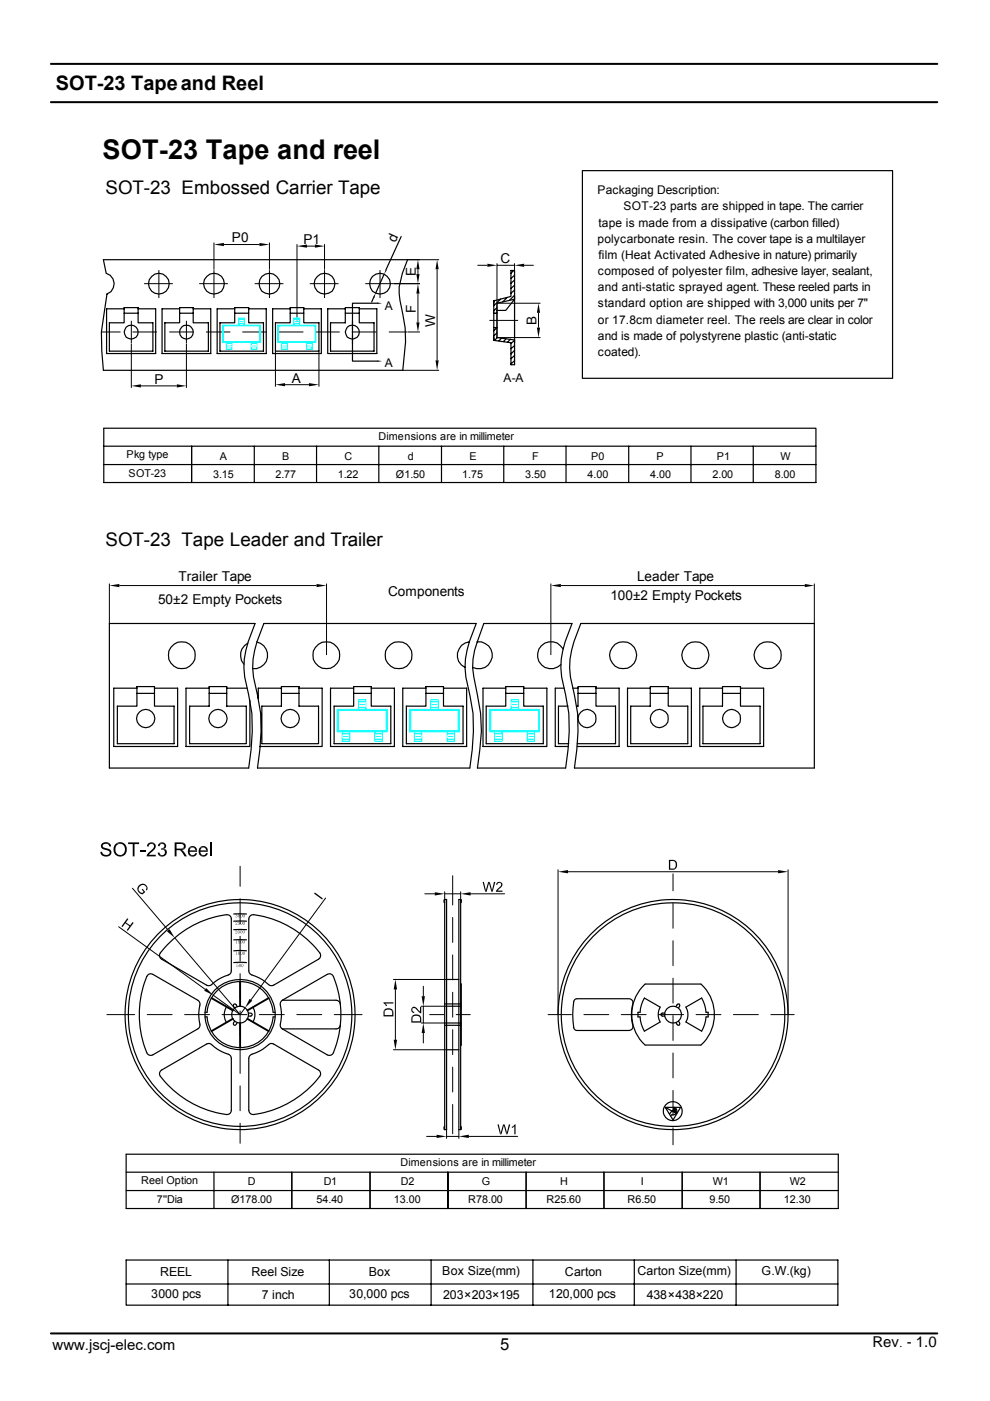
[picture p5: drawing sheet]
<svg xmlns="http://www.w3.org/2000/svg" width="210mm" height="297mm" viewBox="0 0 210 297" stroke-linecap="round" stroke-linejoin="round" font-family="sans-serif">
<path d="M10.8 13.5h188M10.8 21.7h188M10.8 282.7h188" fill="none" stroke="#000" stroke-width=".42"/>
<g fill="none" stroke="#000" stroke-width=".25">
<path d="M123.5 36.2h65.8v44h-65.8zM21.9 55.1h64.5l-1.1 2.8a13.3 13.3 0 0 0 .1 8.7l.5 2.9 .1 3-.6 6h-63.5l-.3-4-.1-4.1 1.2-8.1a2.31 2.31 0 0 0 1.5-2.2 2.31 2.31 0 0 0-1.7-2.2zM81.4 58.2l-1.7 4M85.1 50.2l-3.2 7M109 57.3l-.6 .6M109.1 58.4l-.7 .6M109.1 59.4l-.7 .7M26.3 65.2h3v3.2h3.1v6.1h-9.2v-6.1h3.1zM26.3 65.5h-3.7v9.5h10.4v-9.5h-3.7M26.3 66.4h3M38.1 65.2h2.9v3.2h3.2v6.1h-9.2v-6.1h3.1zM38.1 65.5h-3.7v9.5h10.3v-9.5h-3.7"/>
<path d="M38.1 66.4h2.9M49.8 65.2h2.9v3.2h3.2v6.1h-9.2v-6.1h3.1zM49.8 65.5h-3.7v9.5h10.4v-9.5h-3.8M49.8 66.4h2.9M61.6 65.5h-3.8v9.5h10.4v-9.5h-3.8M61.6 65.2h2.8v3.2h3.2v6.1h-9.2v-6.1h3.2zM61.6 66.4h2.8M73.2 65.5h-3.7v9.5h10.4v-9.5h-3.7M73.2 65.2h3v3.2h3.1v6.1h-9.2v-6.1h3.1zM73.2 66.4h3M79.2 63.1l-.4 .9M80 64.3h-5.2v12.3h5.2"/>
<path d="M104.7 71.6v.6l3.7 .5v4.6h.7v-20h-.7v5.6l-3.7 .9v8.3M104.7 66.4h.7M104.7 69.5h.7l-.7 .6M104.8 63.8l-.1 .5M105.4 65.8h1.9l1.8-2.4-3.7 .9v7.3l3.7 .5M105.4 65.2l-.7 .7M105.4 66.2l-.2 .2M105.4 70.6l-.7 .6M105.5 71.6l-.6 .6M106.2 63.4l-1.5 1.4M106.4 71.7l-.6 .5M107.4 71.8l-.6 .6"/>
<path d="M107.5 63.1l-.9 .9M108.3 71.9l-.6 .6M109.1 60.5l-.7 .7M109.1 61.5l-.7 .7M109.1 62.6l-1.1 1.1M109.1 72.2l-.7 .6M109.1 73.3l-.7 .6M109.1 74.3l-.7 .7M109.1 75.4l-.7 .7M109.1 76.5l-.7 .7M22 90.8h151.1v11.5h-151.1zM22 98.5h151.1"/>
<path d="M22 94.6h151.1M40.6 94.6v7.7M53.9 94.6v7.7M67.1 94.6v7.7M80.3 94.6v7.7M93.6 94.6v7.7M106.8 94.6v7.7M120.1 94.6v7.7M133.3 94.6v7.7M146.6 94.6v7.7M159.8 94.6v7.7M23.2 132.2h30.9a20.5 20.5 0 0 0-2.2 11.3l.8 3.8a39.8 39.8 0 0 1 0 15.5h-29.5z"/>
<path d="M52.6 136.3a2.89 2.89 0 0 0-.9 4.5M54.4 136.1a2.87 2.87 0 0 1 2.3 3.2 2.87 2.87 0 0 1-3.1 2.5M56 132.2h45a20.5 20.5 0 0 0-2.2 11.3l.9 3.8a39.8 39.8 0 0 1 0 15.5h-45.1a41.3 41.3 0 0 0-.8-19.3 15.6 15.6 0 0 1 .7-7.5zM99.5 136.1a2.86 2.86 0 0 0-2.5 2.4 2.86 2.86 0 0 0 1.6 3M101.2 136.1a2.88 2.88 0 0 1 3.2 3.3 2.88 2.88 0 0 1-4.2 2.1M102.6 132.2h18.7a20.5 20.5 0 0 0-2.2 11.3l.9 3.8a39.8 39.8 0 0 1 0 15.5h-18.7l.8-7.7-.2-3.9-1.4-7.7a13.3 13.3 0 0 1 .8-7.5zM119.5 137.6a2.88 2.88 0 0 0-4.2-1.1 2.88 2.88 0 0 0-.6 4.2 2.88 2.88 0 0 0 4.3 .2M123.2 132.2h49.5v30.6h-50.9a41.3 41.3 0 0 0-.8-19.3 15.6 15.6 0 0 1 .8-7.5zM29 145.6h3.8v4.1h4.1v8h-12v-8h4.1zM29 147h3.8M29 145.9h-4.9v12.4h13.6v-12.4h-4.9M40.2 149.7h4.2v-4.1h3.7v4.1h4.1v8h-12z"/>
<path d="M44.4 145.9h-4.9v12.4h13.5v-9.9M44.4 147h3.7M48.1 145.9h4.3M55.5 149.7h4.2v-4.1h3.7v4.1h4.2v8h-12.1zM59.7 147h3.7M59.7 145.9h-4.9v2.2M63.4 145.9h4.9v12.4h-13.2M70.9 149.7h4.1v-4.1h3.7v4.1h4.2v8h-12zM75 145.9h-4.9v12.4h13.6v-12.4h-5M75 147h3.7M90.3 145.6h3.8v4.1h4.1v8h-12v-8h4.1zM90.3 147h3.8"/>
<path d="M90.3 145.9h-4.9v12.4h13.6v-12.4h-4.9M107.3 145.9h-4.9v12.4h13.6v-12.4h-4.9M107.3 145.6h3.8v4.1h4.1v8h-12.1v-8h4.2zM107.3 147h3.8M119.6 145.9h-1.8v12.4h2.8M120.5 149.7h-2.1v8h2.2M121.5 145.9h1.1M122.3 149.7h.3v-4.1h3.8v4.1h4.2v8h-8.2M122.6 147h3.8M126.4 145.9h4.9v12.4h-8.9M133.8 149.7h4.1v-4.1h3.8v4.1h4.2v8h-12.1zM137.9 145.9h-4.8v12.4h13.5v-12.4h-4.9"/>
<path d="M137.9 147h3.8M149.1 149.7h4.1v-4.1h3.9v4.1h4.1v8h-12.1zM153.2 145.9h-4.8v12.4h13.6v-12.4h-4.9M153.2 147h3.9M49.6 195.3h2.7M49.6 199.3h2.7M49.6 197.1h2.7M49.6 193.8h2.7M53 194.3l.5-.3a20.7 20.7 0 0 1 14.5 8.3 .95 .95 0 0 1-.4 1.1l-9.6 5.5a.94 .94 0 0 1-1-.2 10 10 0 0 0-3.8-2.1l-.4-.8v-11zM94.3 190.7h.4v48.8h-.4M94.3 190.7v48.8M94.3 190.7l-.1 .2 .1 .5"/>
<path d="M97.3 190.7h.4v48.8h-.4zM97.7 190.9v-.2l.1 .6-.1 .1M31.3 206.8a.86 .86 0 0 1 1.1-.2l9.6 5.5a.98 .98 0 0 1 .4 1l-.2 1.6v1.6a1.52 1.52 0 0 1 0 1.7l-9.8 5.6a.91 .91 0 0 1-1.3-.4 21 21 0 0 1 .2-16.4zM35.7 200.1a20.7 20.7 0 0 1 12.6-6.1 .88 .88 0 0 1 .8 .8v11a.91 .91 0 0 1-.7 .9l-.8 .3a9.3 9.3 0 0 0-2.9 1.9h-.9l-9.5-5.5a.92 .92 0 0 1-.3-1.4zM43.5 215.6h.4a7 7 0 0 0 7 6.5 7 7 0 0 0 7-6.5h.5M43.5 214.6h.4a7 7 0 0 1 7-6.5 7 7 0 0 1 7 6.5h.5M48 213.6l-.4 1.3v.9l.4 .9M49.6 201.6h2.7M49.6 204.1h2.7M49.8 216.5l-.3 .6a.31 .31 0 0 0 .2 .3 .31 .31 0 0 0 .4-.2l.2-.4M50.3 213.4l-.2-.4a.31 .31 0 0 0-.4-.1 .31 .31 0 0 0-.2 .4l.3 .5M52.7 214.8h.5a.32 .32 0 0 1 .3 .3 .32 .32 0 0 1-.3 .3h-.5"/>
<path d="M53.7 213.5l.4 1.4-.1 .9-.3 .9M59.9 212.1h11.4l.7 .3 .2 .5M59.9 212.1l9.5-5.5a.89 .89 0 0 1 1.3 .4 21.1 21.1 0 0 1-.2 16.5 .95 .95 0 0 1-1.1 .1l-9.5-5.5M59.9 212.1a.93 .93 0 0 0-.4 1l.2 1.6-.1 1.6a1.52 1.52 0 0 0 .1 1.7l.2 .1M72.2 217.3l-.2 .5-.7 .3h-11.4M94.3 213.3h3.5M94.3 216.9h3.5M94.3 212.9h3.5M94.3 217.4h3.5M94.7 207.7h2.6M97.7 208.6h.1v13h-.1M122 211.9l11.4-.1 .5 .1 .4 .7a9.3 9.3 0 0 0 0 5.1l-.4 .6-.5 .2h-11l-.5-.3a12.9 12.9 0 0 1 0-6.2z"/>
<path d="M136.7 211.6l3.3 1.9-.4 1.4 .1 .9 .3 .9-3.3 1.9a6.8 6.8 0 0 1-.9-3h-.5v-1h.5a6.8 6.8 0 0 1 .9-3zM136.8 208.6a8.8 8.8 0 0 0 0 13M136.9 208.6h11.8M141 214.8h-.5a.32 .32 0 0 0-.3 .3 .32 .32 0 0 0 .3 .3h.5M143.4 213.4l.3-.5a.31 .31 0 0 1 .4 0 .31 .31 0 0 1 0 .4l-.2 .5M143.9 216.5l.3 .6a.3 .3 0 0 1-.2 .3 .3 .3 0 0 1-.4-.2l-.2-.4M145.5 213.5l3.3-1.9a7.2 7.2 0 0 1 1 3h.4v1h-.4a7.2 7.2 0 0 1-1 3l-3.3-1.9 .3-.9 .1-.9zM148.7 208.6a8.8 8.8 0 0 1 0 13M34.1 227.1l9.7-5.7a.87 .87 0 0 1 1.1 .1 10 10 0 0 0 3.8 2.1l.4 .8v11a.9 .9 0 0 1-1.1 .9 21.2 21.2 0 0 1-14.1-8.4l-.1-.3zM53 223.9l1.2-.7a9.3 9.3 0 0 0 3-1.9l.8 .1 9.6 5.5a.92 .92 0 0 1 .2 1.3 21 21 0 0 1-14.3 8.1 .93 .93 0 0 1-.7-.9v-11zM94.3 238.8l-.1 .2 .1 .5M94.7 222.6h2.6"/>
<path d="M97.7 238.8l.1 .2-.1 .5M136.9 221.6h11.8M141.1 234.8h3.2l-1.6 2.6zM141.1 234.8l2.5 1.3M142.9 234.8v.5M143 235.3l.1 .5M143 234.8a.91 .91 0 0 1-.6 .8l-.5 .5M143.1 235.1l.2 .7M143.1 235.1l.3 .6-.2 .1-.3-.2zM143.1 234.8a.93 .93 0 0 1 .5 1l-.1 .1a1.13 1.13 0 0 1-1.2 .6l-.1 .1M143.2 235.1h.2M26.8 244.7h151v11.5h-151z"/>
<path d="M26.8 252.4h151M26.8 248.5h151M45.4 248.5v7.7M61.9 248.5v7.7M78.5 248.5v7.7M95 248.5v7.7M111.6 248.5v7.7M128.1 248.5v7.7M144.7 248.5v7.7M161.2 248.5v7.7M26.8 267.2h150.9v9.5h-150.9zM26.8 272.2h150.9"/>
<path d="M48.3 267.2v9.5M69.8 267.2v9.5M91.4 267.2v9.5M113 267.2v9.5M134.5 267.2v9.5M156.1 267.2v9.5"/>
<circle cx="27.8" cy="70.4" r="1.49"/>
<circle cx="33.7" cy="60.1" r="2.21"/>
<circle cx="39.5" cy="70.4" r="1.47"/>
<circle cx="45.4" cy="60.1" r="2.21"/>
<circle cx="57.1" cy="60.2" r="2.23"/>
<circle cx="68.8" cy="60.1" r="2.21"/>
<circle cx="74.7" cy="70.4" r="1.49"/>
<circle cx="80.6" cy="60.2" r="2.23"/>
<circle cx="38.5" cy="138.9" r="2.86"/>
<circle cx="69.2" cy="138.9" r="2.86"/>
<circle cx="84.5" cy="138.9" r="2.86"/>
<circle cx="132.2" cy="138.9" r="2.88"/>
<circle cx="147.5" cy="138.9" r="2.88"/>
<circle cx="162.8" cy="138.9" r="2.88"/>
<circle cx="30.9" cy="152.3" r="1.93"/>
<circle cx="46.2" cy="152.3" r="1.93"/>
<circle cx="61.6" cy="152.3" r="1.93"/>
<circle cx="124.5" cy="152.3" r="1.9"/>
<circle cx="139.8" cy="152.3" r="1.9"/>
<circle cx="155.2" cy="152.3" r="1.9"/>
<circle cx="50.9" cy="215.1" r="7.5"/>
<circle cx="50.9" cy="215.1" r="24.4"/>
<circle cx="50.9" cy="215.1" r="1.78"/>
<circle cx="50.9" cy="215.1" r="23.7"/>
<circle cx="142.7" cy="215.1" r="23.7"/>
<circle cx="142.8" cy="215.1" r="24.4"/>
<circle cx="142.8" cy="215.1" r="1.78"/>
<circle cx="142.7" cy="235.6" r="2.01"/>
</g>
<g fill="none" stroke="#000" stroke-width=".21">
<path d="M33.7 57.3v5.9M45.4 57.3v5.9M45.4 51.4v5.8M47.5 51.8h7.5M57.1 57.3v2.8h-3.1M57.1 51.4v5.8M63 51.8v16.1M65.1 52.2h1.7M68.8 57.3v5.9M68.8 51.8v5.4M80.6 57.3v5.9M86.5 55.1h6.6"/>
<path d="M88.6 57.1v1M92.7 57.1v19.3M101.3 56.2h2.1M105.4 55.8v15.7M105.4 56.2h3.7M109.1 55.8v21.5M111.2 56.2h2M21.5 70.4h4.1M27.9 68v4.8M27.9 72.9v9.3M28.1 70.4h5.2M30.6 60.1h6.1"/>
<path d="M35.9 70.4h5.2M39.5 72.9v9.3M39.5 68v4.8M42.2 60.1h6.1M43.7 70.4h5.2M51.4 70.4h5.2M58.4 74.5v7.5M59.2 70.4h5.1M60.1 60.1h-3v3.1M65.7 60.1h6.1M66.9 70.4h5.2M67.6 74.5v7.5"/>
<path d="M74.7 70.4h5.1M77.5 60.1h11.6M82.5 70.4h3.9M85.4 78.5h7.7M86.5 70.4h2.6M88.6 62.3v6.1M103.8 67.9h6.1M105.5 64.3h9.1M105.5 71.6h9.1M114.2 66.3v3.2M29.9 81.8h7.6M60.5 81.6h5"/>
<path d="M23.2 123.7v8.5M25.3 124.1h41.8M69.3 123.7v15.2M116.8 123.7v15.2M119 124.1h51.7M172.7 123.7v8.5M25.2 196.5l18.3 13.3M28.1 188.3l7.6 8.9M37.1 198.8l13.8 16.3M50.9 183.7v4.2M50.9 190.6v5.3M50.9 198.5v5.3"/>
<path d="M69.1 190.4l-15.9 21.6M90.1 189.5h2.1M94.3 189.1v1.6M94.3 189.5h3.4M96 185.7v6.2M96 194.5v5.3M97.7 189.1v1.6M99.8 189.5h7.2M118.4 184.4v30.7M120.5 184.8h44.5M142.7 185.3v3.6M142.7 191.5v5.3"/>
<path d="M142.7 199.5v5.2M167.2 184.4v30.7M22.7 215.1h5.9M31.2 215.1h5.3M39.2 215.1h5.2M45.2 211l5.7 4.1M47.1 215.1h5.3M50.9 206.4v5.3M50.9 214.4v5.2M52 213.7l-1.1 1.4M55 215.1h5.3M62.9 215.1h5.3"/>
<path d="M70.9 215.1h5.9M83.4 207.7h11.3M83.9 209.8v10.7M89.4 216.9h4.9M89.4 213.3h4.9M89.8 209.1v2.1M89.8 213.3v3.6M89.8 219v2.1M91.1 215.1h3M96 202.5v5.2M96 210.4v5.3M96 218.3v5.3"/>
<path d="M96.8 215.1h2.9M116.2 215.1h5M123.8 215.1h5.3M131.8 215.1h5.3M139.7 215.1h5.3M142.7 207.4v5.3M142.7 215.3v5.3M147.6 215.1h5.3M155.6 215.1h5.2M163.5 215.1h4.9M50.9 222.3v5.3M50.9 230.2v5.3"/>
<path d="M50.9 238.1v4.3M83.4 222.6h11.3M94.7 239.5v1.9M96 226.3v5.2M96 234.2v6.2M97.3 239.5v1.9M142.7 223.2v5.3M142.7 231.2v5.3M142.7 239.1v3.6M90.5 240.9h2.1M94.7 240.9h2.6M99.4 240.9h10.4"/>
</g>
<path d="M74.8 68v1.8M74.8 70.2v.4M74.8 71.1v1.7" fill="none" stroke="#0f0" stroke-width=".25"/>
<g fill="#000">
<path d="M45.4 51.8l2.1-.3v.7zM55 51.5l2.1 .3-2.1 .4zM63 52.2l2.1-.4v.7zM66.8 51.8l2 .4-2 .3zM81.8 57.2l.2 .1-.6 .9zM88.3 58.1h.7l-.4 2zM88.6 55.1l.4 2h-.7zM92.7 55.1l.3 2h-.6zM103.4 55.9l2 .3-2 .4zM109.1 56.2l2.1-.3v.7zM79.7 62.2l-.3 1-.3-.2zM80 76.4l1 .2-1 .1z"/>
<path d="M80 64.1l1 .2-1 .2zM88.6 60.1l.4 2.2h-.7zM88.3 68.4h.7l-.4 2zM92.4 76.4h.6l-.3 2.1zM114.2 64.3l.4 2h-.7zM113.9 69.5h.7l-.4 2.1zM27.9 81.8l2-.3v.7zM37.5 81.5l2 .3-2 .4zM58.4 81.6l2.1-.4v.7zM65.5 81.2l2.1 .4-2.1 .3zM23.2 124.1l2.1-.3v.7zM67.1 123.8l2.2 .3-2.2 .4z"/>
<path d="M116.8 124.1l2.2-.3v.7zM170.7 123.8l2 .3-2 .4zM35.4 197.5l.6-.5 1.1 1.8zM92.2 189.2l2.1 .3-2.1 .4zM97.7 189.5l2.1-.3v.7zM118.4 184.8l2.1-.3v.7zM165 184.5l2.2 .3-2.2 .4zM43.7 209.5l1.5 1.5-1.9-.9zM52.9 211.8l.6 .4-1.5 1.5zM83.9 207.7l.3 2.1h-.7zM89.8 216.9l.3 2.1h-.7zM89.4 211.2h.7l-.3 2.1z"/>
<path d="M83.5 220.5h.7l-.3 2.1zM92.6 240.6l2.1 .3-2.1 .4zM97.3 240.9l2.1-.3v.7z"/>
<path d="M21.7 178.8a1.36 1.36 0 0 1 1.6 .1l-1.2 .1a.4 .4 0 0 0-.3 .4 .4 .4 0 0 0 .4 .3l.3 .1a.91 .91 0 0 1 1.1 .9 .91 .91 0 0 1-1 .9l-1.1-.3h1a.56 .56 0 0 0 .7-.8l-1-.4a.77 .77 0 0 1-.7-.5 .77 .77 0 0 1 .2-.8z" fill-rule="evenodd"/>
<path d="M22.5 178.9h.8l.3 .6h-.4a.6 .6 0 0 0-.7-.6z" fill-rule="evenodd"/>
<path d="M24.6 178.9h.9a1.21 1.21 0 0 0-1 1.2 1.21 1.21 0 0 0 1 1.2h.9a1.52 1.52 0 0 1-2.1-.3 1.52 1.52 0 0 1 .3-2.1z" fill-rule="evenodd"/>
<path d="M24.6 178.9a1.52 1.52 0 0 1 2.1 .3 1.52 1.52 0 0 1-.3 2.1h-.9a1.21 1.21 0 0 0 1-1.2 1.21 1.21 0 0 0-1-1.2z" fill-rule="evenodd"/>
<path d="M27.2 178.6h2.3v.4h-1v2.6h-.3v-2.6h-1z" fill-rule="evenodd"/>
<path d="M31.5 178.8a1.08 1.08 0 0 1 1.4 .1h-.8a.54 .54 0 0 0-.6 .6h-.3z" fill-rule="evenodd"/>
<path d="M32.1 178.9h.8a1.22 1.22 0 0 1-.6 1.6l-.7 .7h1.4v.4h-1.9a3.5 3.5 0 0 1 1.4-1.7 .55 .55 0 0 0 .1-.6 .55 .55 0 0 0-.5-.4z" fill-rule="evenodd"/>
<path d="M33.7 178.9h.7l-.3 .1-.3 .4h-.3z" fill-rule="evenodd"/>
<path d="M34.2 179.9h.8l-.2 .1 .3 .1-.9 .1z" fill-rule="evenodd"/>
<path d="M33.7 178.9a.87 .87 0 0 1 1-.2 .87 .87 0 0 1 .5 .9l-.2 .3h-.7a.48 .48 0 0 0 .6-.5 .48 .48 0 0 0-.5-.5z" fill-rule="evenodd"/>
<path d="M37 178.6h1.5l.7 .3h-1.8v1h1.8l-.6 .3-1.2 .1v1.3h-.4z" fill-rule="evenodd"/>
<path d="M38.4 178.9h.8l.2 .5-.2 .5h-1.8h1.1a.49 .49 0 0 0 .5-.3 .49 .49 0 0 0-.3-.6z" fill-rule="evenodd"/>
<path d="M40.1 179.7h.8a.6 .6 0 0 0-.7 .6h1.6v.3h-1.6a.69 .69 0 0 0 .7 .7h-.8a1.39 1.39 0 0 1 0-1.6z" fill-rule="evenodd"/>
<path d="M40.1 179.7a.99 .99 0 0 1 1.1-.3 .99 .99 0 0 1 .6 .9h-1.6h1.2a.57 .57 0 0 0-.5-.6z" fill-rule="evenodd"/>
<path d="M42.4 179.7h.7a.6 .6 0 0 0-.6 .6h1.6v.3h-1.6a.69 .69 0 0 0 .6 .7h-.7a1.39 1.39 0 0 1 0-1.6z" fill-rule="evenodd"/>
<path d="M42.4 179.7a.99 .99 0 0 1 1.1-.3 .99 .99 0 0 1 .6 .9h-1.6h1.2a.57 .57 0 0 0-.6-.6z" fill-rule="evenodd"/>
<path d="M21.3 180.6h.4l.3 .5 .5 .2h-1z" fill-rule="evenodd"/>
<path d="M27 194.7l.2 .2-.5 .7 .8 .8-.9-.7-.6 .9-.2-.2z" fill-rule="evenodd"/>
<path d="M26.7 195.6l.9 .6 .5-.7 .2 .2-1.2 1.7-.2-.2 .6-.8z" fill-rule="evenodd"/>
<path d="M29.1 188.5l.7 .7 .4 .1 .3-.2-.4-.5 .1-.2 .6 .7-.6 .5a1.3 1.3 0 0 1-1.1-1.1z" fill-rule="evenodd"/>
<path d="M29.5 187.7a1.06 1.06 0 0 1 1.1-.3 1.06 1.06 0 0 1 .7 1l-.6-.7a.87 .87 0 0 0-1 .2 .87 .87 0 0 0-.1 1.1l-.5-.5z" fill-rule="evenodd"/>
<path d="M30.9 187.9l.4 .5-.2 .4-.2-.1 .2-.4z" fill-rule="evenodd"/>
<path d="M33.4 180.8l.4-.1 .2 .4 .4 .2h-.7z" fill-rule="evenodd"/>
<path d="M34.4 180.1h.7a.84 .84 0 0 1-.1 1.3 1.02 1.02 0 0 1-1.3-.1l1.1-.1 .2-.3-.2-.6z" fill-rule="evenodd"/>
<path d="M37.9 180.3l.7-.1 .2 .2 .8 1.2h-.4l-.8-1.1z" fill-rule="evenodd"/>
<path d="M40.1 181.3h1l.3-.4h.4a1.02 1.02 0 0 1-1.7 .4z" fill-rule="evenodd"/>
<path d="M42.4 181.3h1l.3-.4h.4a1.02 1.02 0 0 1-1.7 .4z" fill-rule="evenodd"/>
<path d="M50 194.3l.2 .2h-.2z" fill-rule="evenodd"/>
<path d="M50 197.3h.1l-.1 .2z" fill-rule="evenodd"/>
<path d="M50 193.9l.1-.1-.1 .2z" fill-rule="evenodd"/>
<path d="M50 195.4h.1l-.1 .2z" fill-rule="evenodd"/>
<path d="M50 197.3l.1-.1a.28 .28 0 0 1 .1 .3 .28 .28 0 0 1-.1 .2l-.2 .2 .3-.4z" fill-rule="evenodd"/>
<path d="M50.1 195.4h.2v.2l-.4 .4 .4-.4z" fill-rule="evenodd"/>
<path d="M50 193.8l.3 .1-.1 .6h-.1l.1-.3-.1-.1 .1-.2z" fill-rule="evenodd"/>
<path d="M50 199.4l.2-.1v.7h.1h-.3l.1-.6z" fill-rule="evenodd"/>
<path d="M49.9 197.9l.4-.1v.1z" fill-rule="evenodd"/>
<path d="M49.9 196l.4-.1v.2z" fill-rule="evenodd"/>
<path d="M50.5 199.8l.2 .2z" fill-rule="evenodd"/>
<path d="M50.5 195.9l.2 .1z" fill-rule="evenodd"/>
<path d="M50.5 197.3h.2l-.2 .3 .2 .3-.2-.1z" fill-rule="evenodd"/>
<path d="M50.5 199.6h.2z" fill-rule="evenodd"/>
<path d="M50.5 195.7h.2z" fill-rule="evenodd"/>
<path d="M50.5 193.9l.2-.1-.2 .5 .2 .2-.2-.2z" fill-rule="evenodd"/>
<path d="M50.6 197.2l.2 .2v.5v-.6z" fill-rule="evenodd"/>
<path d="M50.6 199.6h.2v.4h-.3l.3-.1v-.2z" fill-rule="evenodd"/>
<path d="M50.6 193.8l.3 .2-.1 .5v-.5z" fill-rule="evenodd"/>
<path d="M50.6 195.7h.3l-.2 .4h-.1l.2-.1v-.2z" fill-rule="evenodd"/>
<path d="M50.5 199.3h.3l-.3 .1v.3z" fill-rule="evenodd"/>
<path d="M50.5 195.4h.4h-.4v.3z" fill-rule="evenodd"/>
<path d="M51 197.3l.2-.1-.2 .4 .2 .3-.2-.1z" fill-rule="evenodd"/>
<path d="M51 199.4l.2-.1-.1 .5 .1 .2-.2-.1z" fill-rule="evenodd"/>
<path d="M51.1 195.4h.1l-.1 .5 .1 .2-.2-.3z" fill-rule="evenodd"/>
<path d="M51.1 193.9l.1-.1-.1 .5 .2 .2-.3-.1z" fill-rule="evenodd"/>
<path d="M51.1 197.2a.32 .32 0 0 1 .3 .2 .32 .32 0 0 1 0 .4l-.2 .1 .1-.5z" fill-rule="evenodd"/>
<path d="M51.1 199.3l.3 .2-.1 .5v-.5z" fill-rule="evenodd"/>
<path d="M51.1 195.4h.2l.1 .2-.1 .4v-.5z" fill-rule="evenodd"/>
<path d="M51.1 193.8l.3 .2-.1 .5v-.5z" fill-rule="evenodd"/>
<path d="M51.6 197.2l.1 .7-.2-.2z" fill-rule="evenodd"/>
<path d="M51.6 199.4l.1-.1-.1 .5 .1 .2-.2-.1z" fill-rule="evenodd"/>
<path d="M51.6 195.4h.1l-.1 .5 .1 .2-.2-.3z" fill-rule="evenodd"/>
<path d="M51.6 193.9l.1-.1-.1 .5 .2 .2a.35 .35 0 0 1-.3-.2 .35 .35 0 0 1 .1-.4z" fill-rule="evenodd"/>
<path d="M51.6 197.2l.3 .2-.1 .5v-.5z" fill-rule="evenodd"/>
<path d="M51.6 199.3l.3 .2-.1 .5v-.5z" fill-rule="evenodd"/>
<path d="M51.6 195.4l.3 .2-.1 .4v-.5z" fill-rule="evenodd"/>
<path d="M51.6 193.8l.3 .2-.1 .5v-.5z" fill-rule="evenodd"/>
<path d="M66.8 189.2l1.7 1.3-.2 .2-1.7-1.2z" fill-rule="evenodd"/>
<path d="M102.4 187h.2l.5 1.8-.2 .3z" fill-rule="evenodd"/>
<path d="M103.5 187h.4l-.7 2.1h-.3z" fill-rule="evenodd"/>
<path d="M103.9 187l.4 1.6-.1 .5-.5-1.8z" fill-rule="evenodd"/>
<path d="M104.8 187h.3l-.6 2.1h-.3z" fill-rule="evenodd"/>
<path d="M105.3 187.2l.6-.2 .5 .2h-.7l-.2 .4h-.3z" fill-rule="evenodd"/>
<path d="M105.9 187.2l.6 .1a1.02 1.02 0 0 1-.7 1.2l-.3 .3h1.1v.3h-1.4l.1-.4 .8-.8a.41 .41 0 0 0 .2-.4 .41 .41 0 0 0-.4-.3z" fill-rule="evenodd"/>
<path d="M141.9 182.3h1l.4 .2h-1.1v1.6l1.1 .1-.5 .2h-.9z" fill-rule="evenodd"/>
<path d="M142.6 182.5l.8 .1a1.37 1.37 0 0 1-.1 1.6h-1.1h.5a.83 .83 0 0 0 .6-.9 .83 .83 0 0 0-.7-.8z" fill-rule="evenodd"/>
<path d="M50 201.8l.2-.1v.7h.1h-.3z" fill-rule="evenodd"/>
<path d="M50.2 204.9l.2 .1z" fill-rule="evenodd"/>
<path d="M50.3 204.6l.2 .1-.1 .3h-.2h.2l.1-.3z" fill-rule="evenodd"/>
<path d="M50.2 204.3h.3l-.3 .1v.3z" fill-rule="evenodd"/>
<path d="M50.6 201.8v.4l.1 .3-.2-.2z" fill-rule="evenodd"/>
<path d="M50.6 201.8l.3 .2-.1 .4v-.5z" fill-rule="evenodd"/>
<path d="M50.8 204.4v.4l.1 .2-.2-.1z" fill-rule="evenodd"/>
<path d="M50.8 204.3l.3 .2-.1 .5v-.5z" fill-rule="evenodd"/>
<path d="M51.1 201.8h.1l-.1 .5 .2 .2-.3-.2z" fill-rule="evenodd"/>
<path d="M51.2 201.8l.2 .1-.1 .5 .1-.5z" fill-rule="evenodd"/>
<path d="M51.2 204.4h.2l-.1 .5 .1 .1-.2-.1z" fill-rule="evenodd"/>
<path d="M51.3 204.3l.3 .2-.1 .5v-.5z" fill-rule="evenodd"/>
<path d="M51.6 201.8h.1l-.1 .5 .2 .1-.3-.1z" fill-rule="evenodd"/>
<path d="M51.7 201.8l.2 .1-.1 .5h-.1l.2-.5z" fill-rule="evenodd"/>
<path d="M81.3 212.5h2.1v.3h-1.6v.3z" fill-rule="evenodd"/>
<path d="M81.5 214.1l.1 1.1h1.6v-1.2l.2 .6v.9h-2.1l.1-1.1z" fill-rule="evenodd"/>
<path d="M81.6 214a1.37 1.37 0 0 1 1.6 0v1.2v-.6a.83 .83 0 0 0-.9-.5 .83 .83 0 0 0-.7 .7z" fill-rule="evenodd"/>
<path d="M81.8 212.8l.3 .5-.3-.1z" fill-rule="evenodd"/>
<path d="M87.4 213.6l.1 .7 .4 .2-.1 .3a.69 .69 0 0 1-.5-.5 .69 .69 0 0 1 .1-.7z" fill-rule="evenodd"/>
<path d="M87.4 215.4l.1 1.1h1.6v-1.2l.2 .6v.9h-2.1l.1-1z" fill-rule="evenodd"/>
<path d="M87.5 213.6v-.1a1.02 1.02 0 0 1 1.3 .7l.3 .3v-1.1h.2v1.4l-.3-.1-.8-.8a.41 .41 0 0 0-.5-.2 .41 .41 0 0 0-.3 .4z" fill-rule="evenodd"/>
<path d="M87.5 215.3a1.37 1.37 0 0 1 1.6 0v1.2v-.6a.83 .83 0 0 0-.9-.5 .83 .83 0 0 0-.7 .7z" fill-rule="evenodd"/>
<path d="M105.5 238.4h.3l.4 1.8-.1 .3z" fill-rule="evenodd"/>
<path d="M106.7 238.4h.3l-.6 2.1h-.3z" fill-rule="evenodd"/>
<path d="M107 238.4l.5 1.6-.1 .5-.5-1.8z" fill-rule="evenodd"/>
<path d="M107.9 238.4h.3l-.6 2.1h-.2z" fill-rule="evenodd"/>
<path d="M108.6 238.9l.5-.1-.5 .4z" fill-rule="evenodd"/>
<path d="M108.7 238.8l.6-.4v2.1h-.2v-1.7z" fill-rule="evenodd"/>
</g>
<g fill="none" stroke="#0ff" stroke-width=".21">
<path d="M47.2 68.9h8.1v3.7h-8.1zM47.2 72.2h.1M47.2 68.9l.2 .2M47.4 72.4l-.2 .2M47.4 69.1h7.7v3.3h-7.7zM48 72.8h1.2M48 73.8h1.2M48 72.6h1.2v1.5h-1.2zM48.2 73.3h.8M50.6 67.7h1.2M50.6 67.4h1.2v1.5h-1.2zM50.6 68.6h1.2"/>
<path d="M50.8 68.2h.8M53.3 72.6h1.2v1.5h-1.2zM53.3 72.8h1.2M53.3 73.8h1.2M53.5 73.3h.9M55.1 72.4l.2 .2M55.3 68.9l-.2 .2M58.9 68.9h8.1v3.7h-8.1zM58.9 68.9l.2 .2M58.9 72.2h.1M59.1 72.4l-.2 .2M59.1 69.1h7.7v3.3h-7.7z"/>
<path d="M59.7 72.8h1.3M59.7 73.8h1.3M59.7 72.6h1.3v1.5h-1.3zM59.9 73.3h.8M62.3 67.7h1.3M62.3 67.4h1.3v1.5h-1.3zM62.3 68.6h1.3M62.6 68.2h.8M65 72.6h1.2v1.5h-1.2zM65 72.8h1.2M65 73.8h1.2M65.2 73.3h.8"/>
<path d="M66.8 72.4l.2 .2M67 68.9l-.2 .2M71.5 150.4h10.6v4.7h-10.6zM71.5 154.6h.1M71.5 150.4l.3 .3M71.8 150.7h10.1v4.2h-10.1zM71.8 154.9l-.3 .2M72.6 155.6h1.6M72.6 156.7h1.6M72.6 156.7h.1M72.6 155.1h1.6v2.1h-1.6zM72.8 156.2h1.1"/>
<path d="M76 148.4h1.6v2h-1.6zM76 150h1.6M76 149.9h.1M76 148.8h1.6M76.3 149.4h1.1M79.5 155.1h1.6v2.1h-1.6zM79.5 155.6h1.6M79.5 156.7h1.6M79.8 156.2h1.1M81.9 154.9l.2 .2M82.1 150.4l-.2 .3M86.9 150.4h10.6v4.7h-10.6z"/>
<path d="M86.9 154.6h.1M86.9 150.4l.2 .3M87.1 150.7h10.1v4.2h-10.1zM87.1 154.9l-.2 .2M87.9 155.1h1.6v2.1h-1.6zM87.9 155.6h1.6M87.9 156.7h1.6M87.9 156.7h.1M88.1 156.2h1.1M91.4 148.4h1.6v2h-1.6zM91.4 150h1.6M91.4 149.9h.1"/>
<path d="M91.4 148.8h1.6M91.6 149.4h1.1M94.8 155.1h1.6v2.1h-1.6zM94.8 155.6h1.6M94.8 156.7h1.6M95.1 156.2h1.1M97.2 154.9l.3 .2M97.5 150.4l-.3 .3M103.9 150.4h10.5v4.7h-10.5zM103.9 154.6h.1M103.9 150.4l.2 .3M104.1 150.7h10.1v4.2h-10.1z"/>
<path d="M104.1 154.9l-.2 .2M104.9 155.6h1.6M104.9 156.7h1.6M104.9 156.7h.1M104.9 155.1h1.6v2.1h-1.6zM105.2 156.2h1.1M108.4 148.4h1.6v2h-1.6zM108.4 150h1.6M108.4 149.9h.1M108.4 148.8h1.6M108.6 149.4h1.1M111.8 155.1h1.6v2.1h-1.6z"/>
<path d="M111.8 155.6h1.6M111.8 156.7h1.6M112.1 156.2h1.1M114.2 154.9l.2 .2M114.4 150.4l-.2 .3"/>
</g>
<path d="M44.9 211.6l4.5 2.6M49.4 216l-4.5 2.6M50.9 208.1v5.2M50.9 216.9v5.2M52.5 216l4.5 2.6M57 211.6l-4.5 2.6" fill="none" stroke="#000" stroke-width=".4"/>
<path d="M29.7 180.3h1.2v.4h-1.2z" fill="#000"/>
<path d="M44.7 178.6v3" fill="none" stroke="#000" stroke-width=".38"/>
<text font-size="5.8" x="21.8" y="33.7">SOT-23 Tape and reel</text>
<text font-size="4.2" x="11.9" y="19.1">SOT-23 Tape and Reel</text>
<g font-size="4">
<text x="22.4" y="41.2">SOT-23 Embossed Carrier Tape</text>
<text x="22.4" y="115.7">SOT-23 Tape Leader and Trailer</text>
</g>
<text font-size="3.5" x="106.1" y="286.2">5</text>
<g font-size="3.2">
<text x="11.2" y="286.2">www.jscj-elec.com</text>
<text x="185.1" y="285.6">Rev. - 1.0</text>
</g>
<g font-size="2.9">
<text x="49.2" y="51.3">P0</text>
<text x="64.3" y="51.8">P1</text>
<text x="83.9" y="51.6" transform="rotate(-66 83.9 51.6)">d</text>
<text x="88.2" y="58.6" transform="rotate(-90 88.2 58.6)">E</text>
<text x="106.2" y="55.8">C</text>
<text x="88.2" y="66.4" transform="rotate(-90 88.2 66.4)">F</text>
<text x="92.3" y="69.3" transform="rotate(-90 92.3 69.3)">W</text>
<text x="113.8" y="68.9" transform="rotate(-90 113.8 68.9)">B</text>
<text x="32.8" y="81.4">P</text>
<text x="61.9" y="81.1">A</text>
<text x="37.8" y="123.1">Trailer Tape</text>
<text x="135.1" y="123.2">Leader Tape</text>
<text x="33.5" y="128">50±2 Empty Pockets</text>
<text x="82.3" y="126.4">Components</text>
<text x="129.5" y="127.3">100±2 Empty Pockets</text>
</g>
<g font-size="2.6">
<text x="32.1" y="275.2">3000 pcs</text>
<text x="34" y="270.6">REEL</text>
<text x="53.3" y="270.6">Reel Size</text>
<text x="55.5" y="275.4">7 inch</text>
<text x="74.1" y="275.2">30,000 pcs</text>
<text x="78.2" y="270.6">Box</text>
<text x="93.8" y="270.4">Box Size(mm)</text>
<text x="94" y="275.4">203×203×195</text>
<text x="116.4" y="275.2">120,000 pcs</text>
<text x="119.8" y="270.6">Carton</text>
<text x="135.2" y="270.4">Carton Size(mm)</text>
<text x="137.2" y="275.4">438×438×220</text>
<text x="161.5" y="270.4">G.W.(kg)</text>
</g>
<g font-size="2.5">
<text x="126.7" y="41.2">Packaging Description:</text>
<text x="132.2" y="44.6">SOT-23 parts are shipped in tape. The carrier</text>
<text x="126.7" y="51.4">polycarbonate resin. The cover tape is a multilayer</text>
<text x="126.9" y="48">tape is made from a dissipative (carbon filled)</text>
<text x="126.8" y="58.4">composed of polyester film, adhesive layer, sealant,</text>
<text x="126.9" y="54.9">film (Heat Activated Adhesive in nature) primarily</text>
<text x="81.6" y="65.6">A</text>
<text x="126.8" y="61.8">and anti-static sprayed agent. These reeled parts in</text>
<text x="126.8" y="65.1">standard option are shipped with 3,000 units per 7&quot;</text>
<text x="126.8" y="68.6">or 17.8cm diameter reel. The reels are clear in color</text>
<text x="126.8" y="72">and is made of polystyrene plastic (anti-static</text>
<text x="81.6" y="77.8">A</text>
<text x="126.8" y="75.5">coated).</text>
<text x="106.8" y="81">A-A</text>
</g>
<g font-size="2.3">
<text x="80.3" y="93.3">Dimensions are in millimeter</text>
<text x="26.8" y="97.1">Pkg type</text>
<text x="27.3" y="101.2">SOT-23</text>
<text x="45.2" y="101.3">3.15</text>
<text x="46.7" y="97.5">A</text>
<text x="58.4" y="101.3">2.77</text>
<text x="59.9" y="97.5">B</text>
<text x="71.6" y="101.3">1.22</text>
<text x="73.1" y="97.5">C</text>
<text x="84" y="101.3">Ø1.50</text>
<text x="86.5" y="97.5">d</text>
<text x="98" y="101.3">1.75</text>
<text x="99.6" y="97.5">E</text>
<text x="111.4" y="101.3">3.50</text>
<text x="112.9" y="97.5">F</text>
<text x="124.6" y="101.3">4.00</text>
<text x="125.4" y="97.5">P0</text>
<text x="137.9" y="101.3">4.00</text>
<text x="139.3" y="97.5">P</text>
<text x="151.1" y="101.3">2.00</text>
<text x="152.1" y="97.5">P1</text>
<text x="164.3" y="101.3">8.00</text>
<text x="165.5" y="97.5">W</text>
<text x="30" y="251.1">Reel Option</text>
<text x="52.6" y="251.3">D</text>
<text x="68.7" y="251.3">D1</text>
<text x="84.9" y="247.2">Dimensions are in millimeter</text>
<text x="85" y="251.3">D2</text>
<text x="102.2" y="251.3">G</text>
<text x="118.8" y="251.3">H</text>
<text x="135.9" y="251.3">I</text>
<text x="151.2" y="251.3">W1</text>
<text x="167.6" y="251.3">W2</text>
<text x="33.3" y="255.1">7''Dia</text>
<text x="49" y="255.1">Ø178.00</text>
<text x="67.1" y="255.1">54.40</text>
<text x="83.6" y="255.1">13.00</text>
<text x="99.3" y="255.1">R78.00</text>
<text x="115.9" y="255.1">R25.60</text>
<text x="133.1" y="255.1">R6.50</text>
<text x="150.5" y="255.1">9.50</text>
<text x="166.3" y="255.1">12.30</text>
</g>
</svg>
